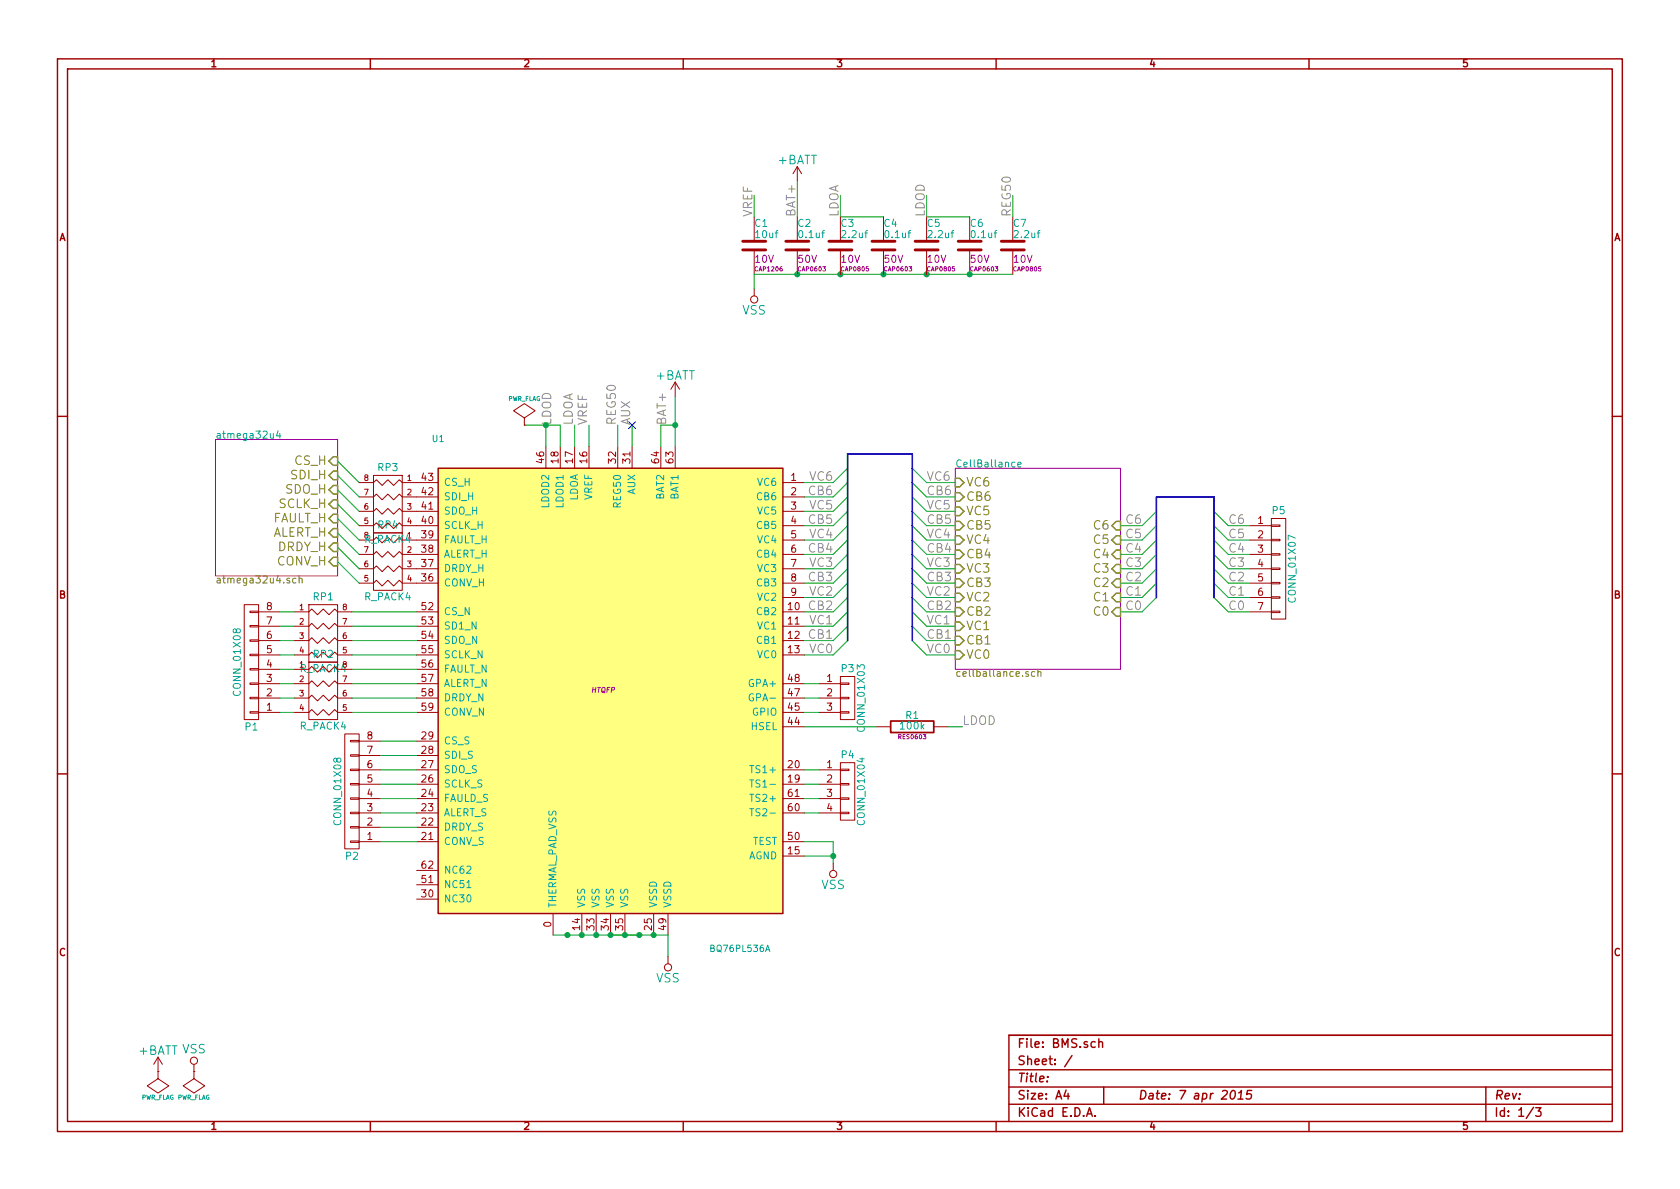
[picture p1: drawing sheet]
<svg xmlns="http://www.w3.org/2000/svg" width="297mm" height="210mm" viewBox="0 0 297 210" stroke-linecap="round" stroke-linejoin="round" font-family="sans-serif">
<g fill="none" stroke="#a00000" stroke-width=".25">
<path d="M10.2 10.4h276.6v189.7h-276.6zM11.9 12.2h273.2v186.1h-273.2zM65.5 10.4v1.8M120.8 10.4v1.8M176.1 10.4v1.8M231.4 10.4v1.8M10.2 73.6h1.7M285.1 73.6h1.7M77.5 82.8h60.9v78.7h-60.9zM10.2 136.8h1.7M285.1 136.8h1.7M65.5 198.3v1.8"/>
<path d="M120.8 198.3v1.8M176.1 198.3v1.8M178.4 189.2h106.7M178.4 195.3h106.7M178.4 192.2h106.7M185.2 190.4v.1M188.5 192.8l-.4 1h1M188.8 193.3v1.1M189.5 186.7l-1.3 1.9M192.1 197.4l.5-1.5 .5 1.5M192.3 197h.7M193.6 197.3v.1"/>
<path d="M193.6 184.3a.48 .48 0 0 0-.6 0v.8l.2 .1 .4-.1M194.3 184.3h.1a.36 .36 0 0 1 .5 .1v.8M194.3 183.7v1.5M195.1 192.2v3.1M217.8 193l.3-.2a.88 .88 0 0 1-.3 1.6l-.3-.3a1.19 1.19 0 0 1 .3-1.1zM218.9 194.4h.9M219 193.3l.5-.5-.2 1.6M221.3 192.8h-.7l-.2 .8 .2-.2 .6 .1 .1 .2-.2 .5-.2 .2-.6-.2M231.4 198.3v1.8M262.7 192.2v6.1M271.1 195.8l-1.3 2M271.5 195.9h1l-.5 .6 .4 .1v.7l-.2 .1-.7-.1"/>
<path d="M285.1 183.1h-106.7v15.2"/>
</g>
<g fill="none" stroke="#a00000" stroke-width=".18">
<path d="M133.3 38.3v4.4M141 29.5v2.5M141 38.3v4.4M141 29.5l-.8 1.2M141 29.5l.7 1.2M148.6 38.3v4.4M156.2 38.3v4.4M163.8 38.3v4.4M171.4 38.3v4.4M179.1 38.3v4.4M133.3 44.2v4.3M133.3 51v1.3"/>
<path d="M141 44.2v4.3M148.6 44.2v4.3M156.2 44.2v4.3M163.8 44.2v4.3M171.4 44.2v4.3M179.1 44.2v4.3M92.7 75.2h.1M92.7 73.9l1.9-1.3-1.9-1.2-1.9 1.2 1.9 1.3v1.3M96.5 79v3.8M99.1 79v3.8M101.6 79v3.8M104.1 79v3.8"/>
<path d="M109.2 79v3.8M111.8 79v3.8M116.8 79v3.8M119.4 67.6v2.5M119.4 79v3.8M119.4 67.6l-.8 1.2M119.4 67.6l.7 1.2M63.5 98h2.5l.5-.5 1.1 1 1-1 1 1 1-1 .5 .5h6.4M63.5 95.5h2.5l.5-.5 1.1 1 1-1 1 1 1-1 .5 .5h6.4M63.5 93h2.5l.5-.5 1.1 1 1-1 1 1 1-1 .5 .5h6.4M63.5 90.4h2.5l.5-.5 1.1 1 1-1 1 1 1-1 .5 .5h6.4M63.5 87.9h2.5l.5-.5 1.1 1 1-1 1 1 1-1 .5 .5h6.4"/>
<path d="M63.5 85.3h2.5l.5-.5 1.1 1 1-1 1 1 1-1 .5 .5h6.4M66 94.2h5.1v10.2h-5.1zM66 84.1h5.1v10.1h-5.1zM89.3 96.8h1.5M89.3 95.9h1.5M89.3 91.5v.8M89.3 91.9h1.5M89.3 94.4a.99 .99 0 0 1 1.5 .2 .53 .53 0 0 1-.5 .6h-.5a.52 .52 0 0 1-.5-.8zM89.3 92.8a.62 .62 0 0 0 .1 .8h.4l.4-.8h.5a.68 .68 0 0 1 0 .8M90 95.9v.9M138.4 85.3h3.8M138.4 87.9h3.8"/>
<path d="M138.4 90.4h3.8M138.4 93h3.8M138.4 95.5h3.8M138.4 98h3.8M221 93h3.8M221 95.5h3.8M221 98h3.8M224.8 91.7h2.5v17.8h-2.5zM224.8 97.9h1.5v.3h-1.5zM224.8 95.4h1.5v.2h-1.5zM224.8 92.8h1.5v.3h-1.5zM43.2 106.9h2.5v20.3h-2.5z"/>
<path d="M44.2 108.1h1.5v.2h-1.5zM44.2 110.6h1.5v.3h-1.5zM44.2 113.2h1.5v.2h-1.5zM44.2 115.7h1.5v.2h-1.5zM44.2 118.2h1.5v.3h-1.5zM45.7 108.2h3.8M45.7 110.7h3.8M45.7 113.3h3.8M45.7 115.8h3.8M45.7 118.4h3.8M52.1 115.8h2.5l.5-.5 1 1 1-1 1.1 1 1-1 .5 .5h2.5M52.1 113.3h2.5l.5-.5 1 1 1-1 1.1 1 1-1 .5 .5h2.5"/>
<path d="M52.1 110.7h2.5l.5-.5 1 1 1-1 1.1 1 1-1 .5 .5h2.5M52.1 108.2h2.5l.5-.5 1 1 1-1 1.1 1 1-1 .5 .5h2.5M52.1 118.4h2.5l.5-.5 1 1 1-1 1.1 1 1-1 .5 .5h2.5M54.6 106.9h5.1v10.2h-5.1zM54.6 117.1h5.1v10.1h-5.1zM63.5 103.1h2.5l.5-.5 1.1 1 1-1 1 1 1-1 .5 .5h6.4M63.5 100.6h2.5l.5-.5 1.1 1 1-1 1 1 1-1 .5 .5h6.4M73.7 108.2h3.8M73.7 110.7h3.8M73.7 113.3h3.8M73.7 115.8h3.8M73.7 118.4h3.8"/>
<path d="M89.3 119.6h1.5l-1.5 .9h1.5M89.3 115.1v.8M89.3 115.5h1.5M89.3 114.6h1.5M89.3 113.7h1.5M89.3 118.1a.99 .99 0 0 1 1.5 .2 .53 .53 0 0 1-.5 .6h-.5a.52 .52 0 0 1-.5-.8zM90 113.7v.9M90.1 117.3l-.1-.8-.2-.1-.4 .1-.1 .2v.6h1.5M90.8 116.4l-.7 .5M138.4 100.6h3.8M138.4 103.1h3.8M138.4 105.7h3.8"/>
<path d="M138.4 108.2h3.8M138.4 110.7h3.8M138.4 113.3h3.8M138.4 115.8h3.8M148.6 119.6h2.5v7.6h-2.5zM221 100.6h3.8M221 103.1h3.8M221 105.7h3.8M221 108.2h3.8M224.8 108.1h1.5v.2h-1.5zM224.8 105.5h1.5v.3h-1.5zM224.8 103h1.5v.2h-1.5z"/>
<path d="M224.8 100.5h1.5v.2h-1.5zM44.2 120.8h1.5v.2h-1.5zM44.2 123.3h1.5v.3h-1.5zM44.2 125.9h1.5v.2h-1.5zM45.7 126h3.8M45.7 123.4h3.8M45.7 120.9h3.8M52.1 126h2.5l.5-.5 1 1 1-1 1.1 1 1-1 .5 .5h2.5M52.1 123.4h2.5l.5-.5 1 1 1-1 1.1 1 1-1 .5 .5h2.5M52.1 120.9h2.5l.5-.5 1 1 1-1 1.1 1 1-1 .5 .5h2.5M61 129.8h2.5v20.3h-2.5zM62 130.9h1.5v.3h-1.5z"/>
<path d="M62 133.5h1.5v.2h-1.5zM62 136h1.5v.3h-1.5zM62 138.6h1.5v.2h-1.5zM63.5 136.1h3.8M63.5 138.7h3.8M63.5 133.6h3.8M63.5 131.1h3.8M73.7 136.1h3.8M73.7 126h3.8M73.7 138.7h3.8M73.7 123.4h3.8M73.7 120.9h3.8"/>
<path d="M73.7 133.6h3.8M73.7 131.1h3.8M89.3 139.4h1.2l.3 .3v.2l-.3 .4h-1.2M89.3 138v.9M89.3 138.4h1.5M89.3 137.5h1.5M89.3 136.6h1.5M90 136.6v.9M138.4 136.1h3.8M138.4 128.5h3.8M138.4 126h3.8M138.4 138.7h3.8"/>
<path d="M138.4 123.4h3.8M138.4 120.9h3.8M144.8 136.1h3.8M144.8 126h3.8M144.8 138.7h3.8M144.8 123.4h3.8M144.8 120.9h3.8M148.6 138.6h1.5v.2h-1.5zM148.6 136h1.5v.3h-1.5zM148.6 134.9h2.5v10.1h-2.5zM148.6 125.9h1.5v.2h-1.5zM148.6 123.3h1.5v.3h-1.5z"/>
<path d="M148.6 120.8h1.5v.2h-1.5zM154.9 128.5h2.6M165.1 128.5h2.5M62 141.1h1.5v.2h-1.5zM62 143.6h1.5v.3h-1.5zM62 146.2h1.5v.2h-1.5zM62 148.7h1.5v.3h-1.5zM63.5 148.8h3.8M63.5 143.8h3.8M63.5 141.2h3.8M63.5 146.3h3.8M73.7 159h3.8"/>
<path d="M73.7 148.8h3.8M73.7 143.8h3.8M73.7 156.5h3.8M73.7 141.2h3.8M73.7 146.3h3.8M73.7 153.9h3.8M89.3 142.5a.62 .62 0 0 0 .1 .8h.4l.4-.7h.5a.68 .68 0 0 1 0 .8M89.3 141.1a.99 .99 0 0 1 1.5 .2 .53 .53 0 0 1-.5 .6h-.5a.52 .52 0 0 1-.5-.8zM138.4 148.8h3.8M138.4 143.8h3.8M138.4 141.2h3.8M138.4 151.4h3.8"/>
<path d="M144.8 143.8h3.8M144.8 141.2h3.8M147.3 152.6v1.3M148.6 143.6h1.5v.3h-1.5zM148.6 141.1h1.5v.2h-1.5zM97.8 161.5v3.8M102.9 161.5v3.8M105.4 161.5v3.8M107.9 161.5v3.8M110.5 161.5v3.8M115.6 161.5v3.8M118.1 161.5v3.8"/>
<path d="M118.1 169.2v1.2M27.9 189.5h.1M27.9 189.5v1.2l1.9 1.3-1.9 1.3-1.9-1.3 1.9-1.3M27.9 186.9l-.7 1.3M27.9 186.9v2.6M27.9 186.9l.8 1.3M34.3 189.5h.1M34.3 189.5v1.2l1.9 1.3-1.9 1.3-1.9-1.3 1.9-1.3M34.3 188.2v1.3"/>
<circle cx="133.3" cy="53" r=".63"/>
<circle cx="147.3" cy="154.6" r=".63"/>
<circle cx="118.1" cy="171.1" r=".63"/>
<circle cx="34.3" cy="187.6" r=".63"/>
</g>
<path d="M77.5 82.8h60.9v78.7h-60.9z" fill="#ffff80" stroke="#ffff80" stroke-width=".25"/>
<path d="M49.2 76.2l-.3 .9h.8M49.5 76.7v.8M179.5 81.8l-.4-.1-.2 .3 .1 .5h.5M180 82.2l.5-.2v-.2l-.4-.1-.1 .2v.6h.5M132.6 137.9h.7M132.9 137.9v1.3M132.6 143h.7M132.9 143v1.3M135.4 168.3l.3-1.2 .4 1.2" fill="none" stroke="#00a0a0" stroke-width=".18"/>
<path d="M38.1 77.7h21.6v24.1h-21.6zM168.9 82.8h29.2v35.6h-29.2z" fill="none" stroke="#a000a0" stroke-width=".18"/>
<path d="M52.3 102.3h-.3l-.3 .2 .1 .5h.5M52.9 102.4l.2-.1h.3v.8M52.9 101.8v1.3M183 118.8h-.4l-.2 .2 .1 .6h.5M183.5 118.9l.2-.1h.3v.8M183.5 118.3v1.3" fill="none" stroke="#808000" stroke-width=".18"/>
<g fill="none" stroke="#808000" stroke-width=".25">
<path d="M58.2 94.2l.7-.7h.8v1.5h-.8zM58.9 80.8h.8v1.5h-.8l-.7-.8zM58.9 83.3h.8v1.5h-.8l-.7-.7zM58.9 85.8h.8v1.6h-.8l-.7-.8zM58.9 88.4h.8v1.5h-.8l-.7-.8zM58.9 90.9h.8v1.6h-.8l-.7-.8zM58.9 96h.8v1.5h-.8l-.7-.7zM58.9 98.5h.8v1.6h-.8l-.7-.8zM168.9 84.6h.8l.7 .7-.7 .8h-.8zM168.9 87.1h.8l.7 .8-.7 .7h-.8zM168.9 89.7h.8l.7 .7-.7 .8h-.8zM168.9 92.2h.8l.7 .8-.7 .7h-.8z"/>
<path d="M168.9 94.7h.8l.7 .8-.7 .8h-.8zM168.9 97.3h.8l.7 .7-.7 .8h-.8zM168.9 99.8h.8l.7 .8-.7 .7h-.8zM196.6 98l.8-.7h.7v1.5h-.7zM197.4 92.2h.7v1.5h-.7l-.8-.7zM197.4 94.7h.7v1.6h-.7l-.8-.8zM197.4 99.8h.7v1.5h-.7l-.8-.7zM168.9 102.4h.8l.7 .7-.7 .8h-.8zM168.9 104.9h.8l.7 .8-.7 .7h-.8zM168.9 107.4h.8l.7 .8-.7 .8h-.8zM168.9 110h.8l.7 .7-.7 .8h-.8zM168.9 112.5h.8l.7 .8-.7 .7h-.8z"/>
<path d="M168.9 115.1h.8l.7 .7-.7 .8h-.8zM196.6 105.7l.8-.8h.7v1.5h-.7zM197.4 102.4h.7v1.5h-.7l-.8-.8zM197.4 107.4h.7v1.6h-.7l-.8-.8z"/>
</g>
<g fill="none" stroke="#00a000" stroke-width=".18">
<path d="M133.3 34.5v3.8M141 32v6.3M148.6 34.5v3.8h7.6M163.8 34.5v3.8h7.6M179.1 34.5v3.8M179.1 48.5h-45.8v2.5M92.7 75.2h6.4v3.8M96.5 75.2v3.8M101.6 75.2v3.8M104.1 75.2v3.8M109.2 75.2v3.8M111.8 75.2v3.8"/>
<path d="M119.4 75.2h-2.6v3.8M119.4 70.1v8.9M59.7 81.5l3.8 3.8M59.7 84.1l3.8 3.8M59.7 86.6l3.8 3.8M59.7 89.1l3.8 3.9M59.7 91.7l3.8 3.8M59.7 94.2l3.8 3.8M59.7 96.8l3.8 3.8M59.7 99.3l3.8 3.8M149.9 82.8l-2.6 2.5h-5.1M149.9 85.3l-2.6 2.6h-5.1"/>
<path d="M149.9 87.9l-2.6 2.5h-5.1M149.9 90.4l-2.6 2.6h-5.1M149.9 93l-2.6 2.5h-5.1M149.9 95.5l-2.6 2.5h-5.1M149.9 98l-2.6 2.6h-5.1M161.3 82.8l2.5 2.5h5.1M161.3 85.3l2.5 2.6h5.1M161.3 87.9l2.5 2.5h5.1M161.3 90.4l2.5 2.6h5.1M161.3 93l2.5 2.5h5.1M161.3 95.5l2.5 2.5h5.1M161.3 98l2.5 2.6h5.1"/>
<path d="M204.5 90.4l-2.6 2.6h-3.8M204.5 93l-2.6 2.5h-3.8M204.5 95.5l-2.6 2.5h-3.8M204.5 98l-2.6 2.6h-3.8M214.6 90.4l2.6 2.6h3.8M214.6 93l2.6 2.5h3.8M214.6 95.5l2.6 2.5h3.8M214.6 98l2.6 2.6h3.8M49.5 108.2h2.6M49.5 110.7h2.6M49.5 113.3h2.6M49.5 115.8h2.6"/>
<path d="M49.5 118.4h2.6M62.2 108.2h11.5M62.2 110.7h11.5M62.2 113.3h11.5M62.2 115.8h11.5M62.2 118.4h11.5M149.9 100.6l-2.6 2.5h-5.1M149.9 103.1l-2.6 2.6h-5.1M149.9 105.7l-2.6 2.5h-5.1M149.9 108.2l-2.6 2.5h-5.1M149.9 110.7l-2.6 2.6h-5.1M149.9 113.3l-2.6 2.5h-5.1"/>
<path d="M161.3 100.6l2.5 2.5h5.1M161.3 103.1l2.5 2.6h5.1M161.3 105.7l2.5 2.5h5.1M161.3 108.2l2.5 2.5h5.1M161.3 110.7l2.5 2.6h5.1M161.3 113.3l2.5 2.5h5.1M204.5 100.6l-2.6 2.5h-3.8M204.5 103.1l-2.6 2.6h-3.8M204.5 105.7l-2.6 2.5h-3.8M214.6 100.6l2.6 2.5h3.8M214.6 103.1l2.6 2.6h3.8M214.6 105.7l2.6 2.5h3.8"/>
<path d="M49.5 120.9h2.6M49.5 123.4h2.6M49.5 126h2.6M62.2 120.9h11.5M62.2 123.4h11.5M62.2 126h11.5M67.3 131.1h6.4M67.3 133.6h6.4M67.3 136.1h6.4M67.3 138.7h6.4M142.2 120.9h2.6M142.2 123.4h2.6"/>
<path d="M142.2 126h2.6M142.2 136.1h2.6M142.2 138.7h2.6M142.2 128.5h12.7M167.6 128.5h2.6M67.3 141.2h6.4M67.3 143.8h6.4M67.3 146.3h6.4M67.3 148.8h6.4M142.2 141.2h2.6M142.2 143.8h2.6M142.2 148.8h5.1v3.8"/>
<path d="M142.2 151.4h5.1M97.8 165.3h20.3v3.9"/>
</g>
<path d="M149.9 113.3v-33h11.4v33M204.5 105.7v-17.8h10.1v17.8" fill="none" stroke="#0000c0" stroke-width=".3"/>
<g fill="#00a000" stroke="#00a000" stroke-width=".25">
<circle cx="100.3" cy="165.3" r=".41"/>
<circle cx="110.5" cy="165.3" r=".41"/>
<circle cx="105.4" cy="165.3" r=".41"/>
<circle cx="102.9" cy="165.3" r=".41"/>
<circle cx="113" cy="165.3" r=".41"/>
<circle cx="141" cy="48.5" r=".41"/>
<circle cx="148.6" cy="48.5" r=".41"/>
<circle cx="156.2" cy="48.5" r=".41"/>
<circle cx="163.8" cy="48.5" r=".41"/>
<circle cx="147.3" cy="151.4" r=".41"/>
<circle cx="107.9" cy="165.3" r=".41"/>
<circle cx="115.6" cy="165.3" r=".41"/>
<circle cx="119.4" cy="75.2" r=".41"/>
<circle cx="171.4" cy="48.5" r=".41"/>
</g>
<g fill="none" stroke="#a00000" stroke-width=".51">
<path d="M131.3 44.2h4.1M131.3 42.7h4.1M138.9 44.2h4.1M138.9 42.7h4.1M146.6 44.2h4M146.6 42.7h4M154.2 44.2h4M154.2 42.7h4M161.8 44.2h4.1M161.8 42.7h4.1M169.4 44.2h4.1M169.4 42.7h4.1"/>
<path d="M177 44.2h4.1M177 42.7h4.1"/>
</g>
<path d="M157.5 127.5h7.6v2h-7.6z" fill="none" stroke="#a00000" stroke-width=".3"/>
<path d="M111.2 74.6l1.2 1.2M112.4 74.6l-1.2 1.2" fill="none" stroke="#0000c0" stroke-width=".18"/>
<g font-size="2.1" fill="#00a0a0">
<text x="137.5" y="29.1">+BATT</text>
<text x="131.2" y="55.7">VSS</text>
<text x="115.9" y="67.2">+BATT</text>
<text x="145.2" y="157.3">VSS</text>
<text x="116" y="173.8">VSS</text>
<text x="24.5" y="186.6">+BATT VSS</text>
</g>
<g font-size="2.1" fill="#808080">
<text x="133.1" y="38.3" transform="rotate(-90 133.1 38.3)">VREF</text>
<text x="140.7" y="38.3" transform="rotate(-90 140.7 38.3)">BAT+</text>
<text x="148.3" y="38.3" transform="rotate(-90 148.3 38.3)">LDOA</text>
<text x="163.6" y="38.3" transform="rotate(-90 163.6 38.3)">LDOD</text>
<text x="178.8" y="38.3" transform="rotate(-90 178.8 38.3)">REG50</text>
<text x="101.3" y="75.2" transform="rotate(-90 101.3 75.2)">LDOA</text>
<text x="103.9" y="75.2" transform="rotate(-90 103.9 75.2)">VREF</text>
<text x="109" y="75.2" transform="rotate(-90 109 75.2)">REG50</text>
<text x="111.5" y="75.2" transform="rotate(-90 111.5 75.2)">AUX</text>
<text x="117.9" y="75.2" transform="rotate(-90 117.9 75.2)">BAT+</text>
<text x="143.1" y="87.6">CB6</text>
<text x="143.2" y="85.1">VC6</text>
<text x="163.8" y="85.1">VC6</text>
<text x="163.8" y="87.6">CB6</text>
<text x="143.1" y="92.7">CB5</text>
<text x="143.2" y="95.2">VC4</text>
<text x="143.2" y="90.2">VC5</text>
<text x="163.8" y="95.2">VC4</text>
<text x="163.8" y="90.2">VC5</text>
<text x="163.8" y="92.7">CB5</text>
<text x="199.2" y="95.2">C5</text>
<text x="199.2" y="92.7">C6</text>
<text x="217.2" y="95.2">C5</text>
<text x="217.2" y="92.7">C6</text>
<text x="143.1" y="97.8">CB4</text>
<text x="143.2" y="100.3">VC3</text>
<text x="163.8" y="100.3">VC3</text>
<text x="163.8" y="97.8">CB4</text>
<text x="199.2" y="100.3">C3</text>
<text x="199.2" y="97.8">C4</text>
<text x="217.2" y="100.3">C3</text>
<text x="217.2" y="97.8">C4</text>
<text x="143.1" y="107.9">CB2</text>
<text x="143.1" y="102.9">CB3</text>
<text x="143.2" y="105.4">VC2</text>
<text x="163.8" y="105.4">VC2</text>
<text x="163.8" y="107.9">CB2</text>
<text x="163.8" y="102.9">CB3</text>
<text x="199.2" y="107.9">C0</text>
<text x="199.2" y="105.4">C1</text>
<text x="199.2" y="102.9">C2</text>
<text x="217.2" y="107.9">C0</text>
<text x="217.2" y="105.4">C1</text>
<text x="217.2" y="102.9">C2</text>
<text x="143.1" y="113">CB1</text>
<text x="143.2" y="110.5">VC1</text>
<text x="163.8" y="110.5">VC1</text>
<text x="163.8" y="113">CB1</text>
<text x="143.2" y="115.6">VC0</text>
<text x="163.8" y="115.6">VC0</text>
<text x="170.2" y="128.3">LDOD</text>
</g>
<text font-size="2.1" fill="#00a000" x="97.5" y="75.2" transform="rotate(-90 97.5 75.2)">LDOD</text>
<g font-size="2.1" fill="#808000">
<text x="52.1" y="82.3">CS_H</text>
<text x="49.3" y="89.9">SCLK_H</text>
<text x="50.4" y="87.4">SDO_H</text>
<text x="51.5" y="84.8">SDI_H</text>
<text x="170.8" y="86.1">VC6</text>
<text x="170.8" y="88.6">CB6</text>
<text x="48" y="95">ALERT_H</text>
<text x="48.1" y="92.5">FAULT_H</text>
<text x="170.8" y="91.2">VC5</text>
<text x="170.8" y="93.7">CB5</text>
<text x="193.5" y="93.7">C6</text>
<text x="48.9" y="100.1">CONV_H</text>
<text x="49" y="97.5">DRDY_H</text>
<text x="170.8" y="96.3">VC4</text>
<text x="170.8" y="98.8">CB4</text>
<text x="170.8" y="101.3">VC3</text>
<text x="193.5" y="96.3">C5</text>
<text x="193.5" y="98.8">C4</text>
<text x="193.5" y="101.3">C3</text>
<text x="170.8" y="103.9">CB3</text>
<text x="170.8" y="106.4">VC2</text>
<text x="193.5" y="103.9">C2</text>
<text x="193.5" y="106.4">C1</text>
<text x="170.8" y="109">CB2</text>
<text x="170.8" y="111.5">VC1</text>
<text x="193.5" y="109">C0</text>
<text x="170.8" y="114">CB1</text>
<text x="170.8" y="116.6">VC0</text>
</g>
<g font-size="2.1" fill="#a00000">
<text x="179.9" y="185.4">File: BMS.sch</text>
<text x="179.9" y="191.5">Title:</text>
<text x="179.9" y="188.4">Sheet: /</text>
<text x="179.9" y="197.6">KiCad E.D.A.</text>
<text x="179.9" y="194.5">Size: A4</text>
<text x="201.2" y="194.5">Date: 7 apr 2015</text>
<text x="264.2" y="194.5">Rev:</text>
<text x="264.2" y="197.6">Id: 1/3</text>
</g>
<g font-size="1.8" fill="#a00000">
<text x="37.3" y="11.9">1</text>
<text x="92.7" y="11.9">2</text>
<text x="148" y="11.9">3</text>
<text x="203.3" y="11.9">4</text>
<text x="258.6" y="11.9">5</text>
<text x="10.4" y="42.7">A</text>
<text x="285.3" y="42.7">A</text>
<text x="96.3" y="81.9" transform="rotate(-90 96.3 81.9)">46</text>
<text x="98.8" y="81.9" transform="rotate(-90 98.8 81.9)">18</text>
<text x="101.3" y="81.9" transform="rotate(-90 101.3 81.9)">17</text>
<text x="103.9" y="81.9" transform="rotate(-90 103.9 81.9)">16</text>
<text x="109" y="81.9" transform="rotate(-90 109 81.9)">32</text>
<text x="111.5" y="81.9" transform="rotate(-90 111.5 81.9)">31</text>
<text x="116.6" y="81.9" transform="rotate(-90 116.6 81.9)">64</text>
<text x="119.1" y="81.9" transform="rotate(-90 119.1 81.9)">63</text>
<text x="74.6" y="87.6">42</text>
<text x="74.6" y="85.1">43</text>
<text x="139.9" y="85.1">1</text>
<text x="139.9" y="87.6">2</text>
<text x="74.6" y="92.7">40</text>
<text x="74.6" y="90.2">41</text>
<text x="74.6" y="95.2">39</text>
<text x="139.9" y="90.2">3</text>
<text x="139.9" y="92.7">4</text>
<text x="139.9" y="95.2">5</text>
<text x="222.4" y="92.7">1</text>
<text x="222.4" y="95.2">2</text>
<text x="74.6" y="100.3">37</text>
<text x="74.6" y="97.8">38</text>
<text x="139.9" y="97.8">6</text>
<text x="139.9" y="100.3">7</text>
<text x="222.4" y="97.8">3</text>
<text x="222.4" y="100.3">4</text>
<text x="10.4" y="105.9">B</text>
<text x="47.1" y="107.9">8</text>
<text x="74.6" y="107.9">52</text>
<text x="74.6" y="102.9">36</text>
<text x="139.4" y="107.9">10</text>
<text x="139.9" y="102.9">8</text>
<text x="139.9" y="105.4">9</text>
<text x="222.4" y="102.9">5</text>
<text x="222.4" y="105.4">6</text>
<text x="222.4" y="107.9">7</text>
<text x="285.3" y="105.9">B</text>
<text x="47.1" y="113">6</text>
<text x="47.1" y="110.5">7</text>
<text x="74.6" y="110.5">53</text>
<text x="74.6" y="113">54</text>
<text x="139.4" y="110.5">11</text>
<text x="139.4" y="113">12</text>
<text x="47.1" y="118.1">4</text>
<text x="47.1" y="115.6">5</text>
<text x="74.6" y="115.6">55</text>
<text x="74.6" y="118.1">56</text>
<text x="139.4" y="115.6">13</text>
<text x="47.1" y="125.7">1</text>
<text x="47.1" y="123.2">2</text>
<text x="47.1" y="120.6">3</text>
<text x="74.6" y="120.6">57</text>
<text x="74.6" y="123.2">58</text>
<text x="74.6" y="125.7">59</text>
<text x="139.4" y="125.7">45</text>
<text x="139.4" y="123.2">47</text>
<text x="139.4" y="120.6">48</text>
<text x="146.2" y="120.6">1</text>
<text x="146.2" y="123.2">2</text>
<text x="146.2" y="125.7">3</text>
<text x="64.9" y="130.8">8</text>
<text x="74.6" y="130.8">29</text>
<text x="139.4" y="128.3">44</text>
<text x="64.9" y="135.9">6</text>
<text x="64.9" y="133.3">7</text>
<text x="74.6" y="135.9">27</text>
<text x="74.6" y="133.3">28</text>
<text x="139.4" y="135.9">20</text>
<text x="146.2" y="135.9">1</text>
<text x="64.9" y="143.5">3</text>
<text x="64.9" y="141">4</text>
<text x="64.9" y="138.4">5</text>
<text x="74.6" y="143.5">23</text>
<text x="74.6" y="141">24</text>
<text x="74.6" y="138.4">26</text>
<text x="139.4" y="143.5">60</text>
<text x="139.4" y="141">61</text>
<text x="139.4" y="138.4">19</text>
<text x="146.2" y="138.4">2</text>
<text x="146.2" y="141">3</text>
<text x="146.2" y="143.5">4</text>
<text x="64.9" y="148.6">1</text>
<text x="64.9" y="146">2</text>
<text x="74.6" y="148.6">21</text>
<text x="74.6" y="146">22</text>
<text x="139.4" y="148.6">50</text>
<text x="74.6" y="153.7">62</text>
<text x="139.4" y="151.1">15</text>
<text x="74.6" y="158.7">30</text>
<text x="74.6" y="156.2">51</text>
<text x="97.5" y="163.9" transform="rotate(-90 97.5 163.9)">0</text>
<text x="102.6" y="164.4" transform="rotate(-90 102.6 164.4)">14</text>
<text x="105.2" y="164.4" transform="rotate(-90 105.2 164.4)">33</text>
<text x="107.7" y="164.4" transform="rotate(-90 107.7 164.4)">34</text>
<text x="110.2" y="164.4" transform="rotate(-90 110.2 164.4)">35</text>
<text x="115.3" y="164.4" transform="rotate(-90 115.3 164.4)">25</text>
<text x="117.9" y="164.4" transform="rotate(-90 117.9 164.4)">49</text>
<text x="10.4" y="169.1">C</text>
<text x="285.3" y="169.1">C</text>
<text x="37.3" y="199.8">1</text>
<text x="92.7" y="199.8">2</text>
<text x="148" y="199.8">3</text>
<text x="203.3" y="199.8">4</text>
<text x="258.6" y="199.8">5</text>
</g>
<g font-size="1.8" fill="#00a0a0">
<text x="133.5" y="40.2">C1</text>
<text x="141.1" y="40.2">C2</text>
<text x="148.7" y="40.2">C3</text>
<text x="156.3" y="40.2">C4</text>
<text x="164" y="40.2">C5</text>
<text x="171.6" y="40.2">C6</text>
<text x="179.2" y="40.2">C7</text>
<text x="133.7" y="42.2">10uf</text>
<text x="141.4" y="42.2">0.1uf</text>
<text x="149" y="42.2">2.2uf</text>
<text x="156.6" y="42.2">0.1uf</text>
<text x="164.2" y="42.2">2.2uf</text>
<text x="171.9" y="42.2">0.1uf</text>
<text x="179.5" y="42.2">2.2uf</text>
<text x="38.1" y="77.6">atmega32u4</text>
<text x="66.9" y="83.4">RP3</text>
<text x="168.9" y="82.7">CellBallance</text>
<text x="78.5" y="88.5">SDI_H</text>
<text x="78.5" y="86">CS_H</text>
<text x="97.2" y="89.8" transform="rotate(-90 97.2 89.8)">LDOD2</text>
<text x="99.7" y="89.8" transform="rotate(-90 99.7 89.8)">LDOD1</text>
<text x="102.2" y="88.8" transform="rotate(-90 102.2 88.8)">LDOA</text>
<text x="104.8" y="88.5" transform="rotate(-90 104.8 88.5)">VREF</text>
<text x="109.9" y="89.6" transform="rotate(-90 109.9 89.6)">REG50</text>
<text x="112.4" y="87.5" transform="rotate(-90 112.4 87.5)">AUX</text>
<text x="117.5" y="88.4" transform="rotate(-90 117.5 88.4)">BAT2</text>
<text x="120" y="88.4" transform="rotate(-90 120 88.4)">BAT1</text>
<text x="133.9" y="88.5">CB6</text>
<text x="134" y="86">VC6</text>
<text x="66.9" y="93.5">RP4</text>
<text x="78.5" y="93.6">SCLK_H</text>
<text x="78.5" y="91.1">SDO_H</text>
<text x="133.9" y="93.6">CB5</text>
<text x="134" y="91.1">VC5</text>
<text x="225" y="91">P5</text>
<text x="64.4" y="96.1">R_PACK4</text>
<text x="78.5" y="101.2">DRDY_H</text>
<text x="78.5" y="98.7">ALERT_H</text>
<text x="78.5" y="96.1">FAULT_H</text>
<text x="133.9" y="98.7">CB4</text>
<text x="134" y="96.1">VC4</text>
<text x="134" y="101.2">VC3</text>
<text x="55.4" y="106.2">RP1</text>
<text x="64.4" y="106.2">R_PACK4</text>
<text x="78.5" y="103.8">CONV_H</text>
<text x="133.9" y="103.8">CB3</text>
<text x="134" y="106.3">VC2</text>
<text x="229.2" y="106.2" transform="rotate(-90 229.2 106.2)">CONN_01X07</text>
<text x="78.5" y="108.8">CS_N</text>
<text x="78.5" y="111.4">SD1_N</text>
<text x="78.5" y="113.9">SDO_N</text>
<text x="133.9" y="108.8">CB2</text>
<text x="133.9" y="113.9">CB1</text>
<text x="134" y="111.4">VC1</text>
<text x="53" y="118.9">R_PACK4</text>
<text x="55.4" y="116.4">RP2</text>
<text x="78.5" y="116.5">SCLK_N</text>
<text x="78.5" y="119">FAULT_N</text>
<text x="134" y="116.5">VC0</text>
<text x="148.8" y="118.9">P3</text>
<text x="42.6" y="122.7" transform="rotate(-90 42.6 122.7)">CONN_01X08</text>
<text x="78.5" y="121.5">ALERT_N</text>
<text x="78.5" y="124.1">DRDY_N</text>
<text x="132.5" y="121.5">GPA+</text>
<text x="133" y="124.1">GPA-</text>
<text x="43.4" y="129.2">P1</text>
<text x="53" y="129.1">R_PACK4</text>
<text x="78.5" y="131.7">CS_S</text>
<text x="78.5" y="126.6">CONV_N</text>
<text x="132.7" y="129.2">HSEL</text>
<text x="133" y="126.6">GPIO</text>
<text x="153" y="129.1" transform="rotate(-90 153 129.1)">CONN_01X03</text>
<text x="159.3" y="129.1">100k</text>
<text x="160.2" y="127.2">R1</text>
<text x="78.5" y="136.8">SDO_S</text>
<text x="78.5" y="134.2">SDI_S</text>
<text x="133.1" y="136.8">TS1+</text>
<text x="148.8" y="134.2">P4</text>
<text x="78.5" y="141.9">FAULD_S</text>
<text x="78.5" y="139.3">SCLK_S</text>
<text x="133.1" y="141.9">TS2+</text>
<text x="133.6" y="139.3">TS1-</text>
<text x="60.4" y="145.6" transform="rotate(-90 60.4 145.6)">CONN_01X08</text>
<text x="78.5" y="149.5">CONV_S</text>
<text x="78.5" y="146.9">DRDY_S</text>
<text x="78.5" y="144.4">ALERT_S</text>
<text x="132.9" y="149.5">TEST</text>
<text x="133.6" y="144.4">TS2-</text>
<text x="153" y="145.6" transform="rotate(-90 153 145.6)">CONN_01X04</text>
<text x="61.2" y="152.1">P2</text>
<text x="78.5" y="154.6">NC62</text>
<text x="132.2" y="152">AGND</text>
<text x="78.5" y="159.6">NC30</text>
<text x="78.5" y="157.1">NC51</text>
<text x="98.4" y="160.5" transform="rotate(-90 98.4 160.5)">THERMAL_PAD_VSS</text>
<text x="103.5" y="160.5" transform="rotate(-90 103.5 160.5)">VSS</text>
<text x="106" y="160.5" transform="rotate(-90 106 160.5)">VSS</text>
<text x="108.6" y="160.5" transform="rotate(-90 108.6 160.5)">VSS</text>
<text x="111.1" y="160.5" transform="rotate(-90 111.1 160.5)">VSS</text>
<text x="116.2" y="160.5" transform="rotate(-90 116.2 160.5)">VSSD</text>
<text x="118.7" y="160.5" transform="rotate(-90 118.7 160.5)">VSSD</text>
</g>
<g font-size="1.8" fill="#a000a0">
<text x="133.5" y="46.5">10V</text>
<text x="141.1" y="46.5">50V</text>
<text x="148.8" y="46.5">10V</text>
<text x="156.4" y="46.5">50V</text>
<text x="164" y="46.5">10V</text>
<text x="171.6" y="46.5">50V</text>
<text x="179.2" y="46.5">10V</text>
</g>
<g font-size="1.8" fill="#808000">
<text x="38.1" y="103.2">atmega32u4.sch</text>
<text x="168.9" y="119.7">cellballance.sch</text>
</g>
<g font-size="1.6" fill="#00a0a0">
<text x="76.5" y="78.2">U1</text>
<text x="125.8" y="168.4">BQ76PL536A</text>
</g>
<g font-size="1.4" fill="#a00000">
<text x="64.4" y="87.6">7</text>
<text x="64.4" y="85.1">8</text>
<text x="72" y="85.1">1</text>
<text x="72" y="87.6">2</text>
<text x="64.4" y="95.2">8</text>
<text x="64.4" y="92.7">5</text>
<text x="64.4" y="90.2">6</text>
<text x="72" y="90.2">3</text>
<text x="72" y="92.7">4</text>
<text x="64.4" y="100.3">6</text>
<text x="64.4" y="97.8">7</text>
<text x="72" y="97.8">2</text>
<text x="72" y="100.3">3</text>
<text x="53" y="107.9">1</text>
<text x="60.6" y="107.9">8</text>
<text x="64.4" y="102.9">5</text>
<text x="72" y="102.9">4</text>
<text x="53" y="110.5">2</text>
<text x="53" y="113">3</text>
<text x="60.6" y="113">6</text>
<text x="60.6" y="110.5">7</text>
<text x="53" y="115.6">4</text>
<text x="53" y="118.1">1</text>
<text x="60.6" y="115.6">5</text>
<text x="60.6" y="118.1">8</text>
<text x="53" y="120.6">2</text>
<text x="53" y="123.2">3</text>
<text x="53" y="125.7">4</text>
<text x="60.6" y="125.7">5</text>
<text x="60.6" y="123.2">6</text>
<text x="60.6" y="120.6">7</text>
</g>
<text font-size="1.4" fill="#00a0a0" x="72" y="95.2">1</text>
<text font-size="1.2" fill="#a000a0" x="104.6" y="122.5">HTQFP</text>
<g font-size="1.1" fill="#a000a0">
<text x="133.6" y="48">CAP1206</text>
<text x="141.2" y="48">CAP0603</text>
<text x="148.9" y="48">CAP0805</text>
<text x="156.5" y="48">CAP0603</text>
<text x="164.1" y="48">CAP0805</text>
<text x="171.7" y="48">CAP0603</text>
<text x="179.3" y="48">CAP0805</text>
<text x="159" y="130.7">RES0603</text>
</g>
<g font-size="1.1" fill="#00a0a0">
<text x="89.7" y="70.9">PWR_FLAG</text>
<text x="24.9" y="194.5">PWR_FLAG PWR_FLAG</text>
</g>
</svg>
